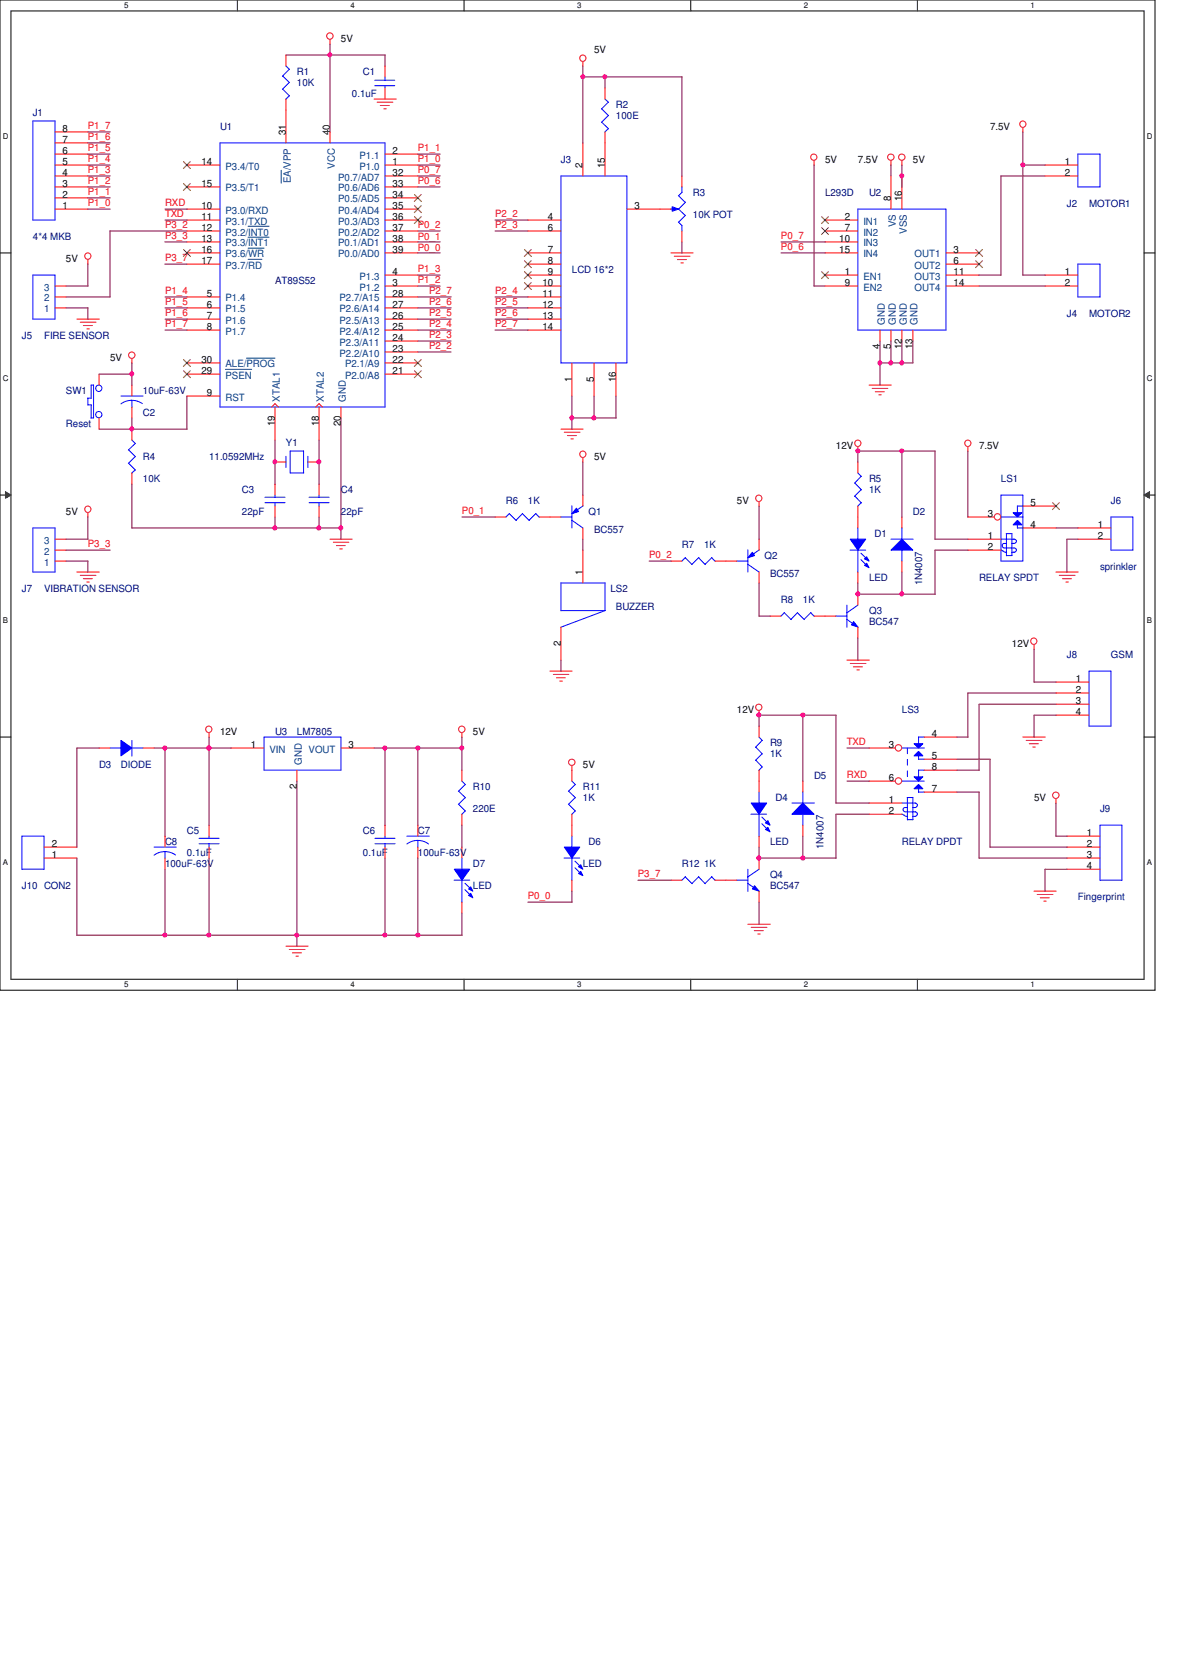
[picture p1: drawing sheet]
<svg xmlns="http://www.w3.org/2000/svg" width="210mm" height="297mm" viewBox="0 0 210 297" stroke-linecap="round" stroke-linejoin="round" font-family="sans-serif">
<path d="M0 0h205.4v176h-205.4zM1.9 1.9h201.5v172.2h-201.5z" fill="none" stroke="#000" stroke-width=".18"/>
<g fill="#fff">
<path d="M22.1 .2h.7v1.5h-.7z"/>
<path d="M22.1 174.3h.7v1.5h-.7z"/>
</g>
<path d="M42.2 0v1.9M42.2 174.1v1.9" fill="none" stroke="#000" stroke-width=".18"/>
<g fill="#fff">
<path d="M62.3 .2h.8v1.5h-.8z"/>
<path d="M62.3 174.3h.8v1.5h-.8z"/>
</g>
<path d="M82.5 0v1.9M82.5 174.1v1.9" fill="none" stroke="#000" stroke-width=".18"/>
<g fill="#fff">
<path d="M102.6 .2h.8v1.5h-.8z"/>
<path d="M102.6 174.3h.8v1.5h-.8z"/>
</g>
<path d="M122.8 0v1.9M122.8 174.1v1.9" fill="none" stroke="#000" stroke-width=".18"/>
<g fill="#fff">
<path d="M142.9 .2h.8v1.5h-.8z"/>
<path d="M142.9 174.3h.8v1.5h-.8z"/>
</g>
<path d="M163.1 0v1.9M163.1 174.1v1.9" fill="none" stroke="#000" stroke-width=".18"/>
<g fill="#fff">
<path d="M183.2 .2h.8v1.5h-.8z"/>
<path d="M183.2 174.3h.8v1.5h-.8z"/>
<path d="M.5 23.5h1v1.5h-1z"/>
<path d="M203.9 23.5h1v1.5h-1z"/>
<path d="M.5 66.5h1v1.5h-1z"/>
<path d="M203.9 66.5h1v1.5h-1z"/>
</g>
<path d="M0 45h1.9M203.4 45h2" fill="none" stroke="#000" stroke-width=".18"/>
<g fill="#fff">
<path d="M.5 109.5h.9v1.5h-.9z"/>
<path d="M203.9 109.5h.9v1.5h-.9z"/>
</g>
<path d="M0 88h1.9M1 87.4l.9 .6-.9 .6zM203.4 88l1-.6v1.2zM203.4 88h2" fill="none" stroke="#000" stroke-width=".18"/>
<path d="M1 87.4l.9 .6-.9 .6zM203.4 88l1-.6v1.2z" fill="#000"/>
<g fill="#fff">
<path d="M.5 152.5h.9v1.6h-.9z"/>
<path d="M203.9 152.5h.9v1.6h-.9z"/>
</g>
<path d="M0 131h1.9M203.4 131h2" fill="none" stroke="#000" stroke-width=".18"/>
<g fill="none" stroke="#f00" stroke-width=".18">
<path d="M58.7 7v.9M66.5 17.6h3.9M67.1 18.2h2.7M67.6 18.8h1.6M68.2 19.3h.5M103.6 11v.8M144.7 28.5v.9M158.4 28.5v.9M160.4 28.5v.9M181.9 22.7v.8M13.7 56.7h4M14.3 57.3h2.8"/>
<path d="M14.8 57.9h1.6M15.5 58.5h.4M15.6 46.1v.9M119.3 45h3.9M119.9 45.6h2.8M120.4 46.1h1.6M121.1 46.7h.4M185.8 48.9h5.8M185.8 50.8h5.8M23.5 63.8v.8M99.7 76.3h4M100.3 76.8h2.8"/>
<path d="M100.9 77.4h1.6M101.5 78h.4M152.5 79.4v.8M154.5 68.5h4M155.1 69h2.8M155.6 69.6h1.6M156.3 70.2h.4M172.1 79.4v.8M15.6 91.1v.8M58.7 95.8h3.9M59.3 96.4h2.7M59.8 97h1.6"/>
<path d="M60.4 97.6h.5M103.6 81.4v.8M135 89.2v.8M13.7 101.7h4M14.3 102.3h2.8M14.8 102.9h1.6M15.5 103.5h.4M97.8 119.3h3.9M98.4 119.9h2.7M150.6 117.3h4M151.2 117.9h2.8M151.7 118.5h1.6"/>
<path d="M152.4 119.1h.4M183.9 114.6v.8M187.7 101.7h4M188.3 102.3h2.8M188.9 102.9h1.6M189.5 103.5h.4M37.2 130.3v.8M82.1 130.3v.8M98.9 120.5h1.6M99.5 121.1h.5M101.7 136.1v.8M135 126.3v.9"/>
<path d="M181.9 131h3.9M182.5 131.6h2.8M183 132.2h1.6M183.6 132.8h.5M183.9 158.4h3.9M184.4 159h2.8M185 159.6h1.6M187.7 142v.8M50.8 168.2h4M51.4 168.8h2.8M52 169.4h1.6M52.6 170h.4"/>
<path d="M133 164.3h3.9M133.6 164.8h2.8M134.1 165.4h1.6M134.7 166h.5M185.6 160.2h.4"/>
<circle cx="58.7" cy="6.4" r=".57"/>
<circle cx="103.6" cy="10.3" r=".56"/>
<circle cx="144.7" cy="27.9" r=".56"/>
<circle cx="158.4" cy="28" r=".56"/>
<circle cx="160.3" cy="28" r=".56"/>
<circle cx="181.9" cy="22.1" r=".56"/>
<circle cx="15.6" cy="45.5" r=".56"/>
<circle cx="23.4" cy="63.1" r=".57"/>
<circle cx="152.5" cy="78.8" r=".56"/>
<circle cx="172.1" cy="78.8" r=".56"/>
<circle cx="15.6" cy="90.5" r=".56"/>
<circle cx="103.6" cy="80.7" r=".56"/>
<circle cx="134.9" cy="88.6" r=".56"/>
<circle cx="183.8" cy="114" r=".56"/>
<circle cx="37.1" cy="129.6" r=".56"/>
<circle cx="82.1" cy="129.6" r=".57"/>
<circle cx="101.7" cy="135.5" r=".56"/>
<circle cx="134.9" cy="125.7" r=".56"/>
<circle cx="187.7" cy="141.4" r=".57"/>
</g>
<path d="M191.6 46.9h4v5.9h-4zM19.6 133h1.9M23.5 131.6v2.8M23.5 133h1.9" fill="none" stroke="#00f" stroke-width=".18"/>
<path d="M21.5 131.6l2 1.4-2 1.4z" fill-rule="evenodd" fill="#00f"/>
<path d="M131 99.7h2M133 97.7v4M135 97.7l-2 1.4M132.9 100.3l2.1 1.4M21.5 131.6l2 1.4-2 1.4z" fill="none" stroke="#00f" stroke-width=".18"/>
<path d="M17.6 133h2M25.4 133h2" fill="none" stroke="#f00" stroke-width=".18"/>
<path d="M133.8 98.2l.4 .6-1.2 .3z" fill="#00f"/>
<path d="M133.8 98.2l.4 .6-1.2 .3zM133.5 144.7h2.8M135 140.8v2M135 144.7v4" fill="none" stroke="#00f" stroke-width=".18"/>
<path d="M129.1 99.7h1.9M135 95.8v2M135 101.7v1.9" fill="none" stroke="#f00" stroke-width=".18"/>
<path d="M133.6 142.7h2.7l-1.3 2z" fill-rule="evenodd" fill="#00f"/>
<path d="M133.6 142.7h2.7l-1.3 2z" fill="none" stroke="#00f" stroke-width=".18"/>
<path d="M136.1 147.4l.4-.3 .4 .8z" fill-rule="evenodd" fill="#00f"/>
<path d="M136.1 147.4l.4-.3 .4 .8z" fill="none" stroke="#00f" stroke-width=".18"/>
<path d="M136.5 145.9l.4 .8-.8-.4z" fill-rule="evenodd" fill="#00f"/>
<g fill="none" stroke="#00f" stroke-width=".18">
<path d="M15.6 70.8h.6M15.6 70.8v1.2M15.6 72h.7M16.2 68.5h.4M16.2 68.5v2.3M16.2 72v2.3M16.6 68.4v5.9h-.4M50.8 81.1v2M51.6 80.2h2.4M51.6 80.2v3.9M51.6 84.1h2.4M54 80.1v4"/>
<path d="M54.7 81.1v2M80.7 156.5h2.8M82.1 152.5v2.1M82.1 156.5v3.9M135.5 145.2l1.2 1.3M135.5 146.4l1.2 1.3M136.5 145.9l.4 .8-.8-.4z"/>
<circle cx="17.6" cy="69" r=".56"/>
<circle cx="17.6" cy="73.7" r=".56"/>
</g>
<path d="M17.6 66.5v2M17.6 74.3v2M48.9 82.1h1.9M54.7 82.1h2M135 138.9v1.9M135 148.6v2" fill="none" stroke="#f00" stroke-width=".18"/>
<path d="M80.8 154.5h2.7l-1.4 2z" fill-rule="evenodd" fill="#00f"/>
<path d="M80.8 154.5h2.7l-1.4 2z" fill="none" stroke="#00f" stroke-width=".18"/>
<path d="M83.3 159.2l.4-.4 .4 .8z" fill-rule="evenodd" fill="#00f"/>
<path d="M83.3 159.2l.4-.4 .4 .8z" fill="none" stroke="#00f" stroke-width=".18"/>
<path d="M83.7 157.6l.4 .8-.8-.4z" fill-rule="evenodd" fill="#00f"/>
<path d="M99.7 91.9h2M101.6 92.5l2 1.4M101.7 89.9v4M103.7 89.9l-2 1.4M197.5 91.9h3.9v5.9h-3.9zM82.7 157l1.2 1.2M82.7 158.2l1.2 1.2M83.7 157.6l.4 .8-.8-.4z" fill="none" stroke="#00f" stroke-width=".18"/>
<path d="M191.6 93.9h5.9M191.6 95.8h5.9M82.1 150.6v1.9M82.1 160.4v1.9" fill="none" stroke="#f00" stroke-width=".18"/>
<path d="M102.5 90.3l.4 .6-1.2 .4z" fill="#00f"/>
<path d="M102.5 90.3l.4 .6-1.2 .4zM151.1 97.8h2.8M152.5 93.9v2M152.5 97.8v3.9" fill="none" stroke="#00f" stroke-width=".18"/>
<path d="M97.8 91.9h1.9M103.6 88v2M103.6 93.9v1.9" fill="none" stroke="#f00" stroke-width=".18"/>
<path d="M151.2 95.8h2.7l-1.4 2z" fill-rule="evenodd" fill="#00f"/>
<path d="M151.2 95.8h2.7l-1.4 2z" fill="none" stroke="#00f" stroke-width=".18"/>
<path d="M154.1 100.1l.4 .8-.8-.4z" fill-rule="evenodd" fill="#00f"/>
<path d="M154.1 100.1l.4 .8-.8-.4z" fill="none" stroke="#00f" stroke-width=".18"/>
<path d="M154.1 99l.4 .7-.8-.3z" fill-rule="evenodd" fill="#00f"/>
<path d="M50.2 13.5l1.3 1.2M50.2 15.8l1.3 1.3M50.8 11.7l.7 .7M51.4 12.3l-1.2 1.2M51.4 14.6l-1.2 1.3M51.4 17l-.6 .7M153.1 98.3l1.2 1.2M153.1 99.5l1.2 1.2M154.1 99l.4 .7-.8-.3z" fill="none" stroke="#00f" stroke-width=".18"/>
<path d="M50.8 9.8v1.9M50.8 17.6v2M152.5 91.9v2M152.5 101.7v1.9" fill="none" stroke="#f00" stroke-width=".18"/>
<path d="M142.7 142.7l2 2h-3.9z" fill="#00f"/>
<g fill="none" stroke="#00f" stroke-width=".18">
<path d="M152 85.9l1.2 1.2M152 88.2l1.2 1.2M152.5 84.1l.7 .6M153.1 84.7l-1.2 1.2M153.1 87l-1.2 1.2M153.1 89.4l-.6 .6M193.6 119.3h3.9v9.8h-3.9zM101.7 138.9l.6 .6M102.3 139.4l-1.3 1.3M35.4 150h3.5M35.4 149h3.5M37.2 148.6v.5"/>
<path d="M37.2 149.9v.7M101.1 140.6l1.2 1.2M101.1 143l1.2 1.2M102.3 141.8l-1.3 1.2M102.3 144.1l-.7 .7M140.8 142.7h4M142.7 142.7l2 2h-3.9zM142.7 140.8v1.9M142.7 144.7v2"/>
</g>
<path d="M152.5 82.1v2M152.5 90v1.9M101.7 136.9v2M142.7 138.9v1.9M187.7 121.2h5.9M187.7 123.2h5.9M187.7 125.2h5.9M187.7 127.1h5.9M37.2 146.7v1.9M37.2 150.6v1.9M101.7 144.7v2M142.7 146.7v1.9" fill="none" stroke="#f00" stroke-width=".18"/>
<path d="M180.9 92.5l.8 .8h-1.6z" fill="#00f"/>
<path d="M180.9 92.5l.8 .8h-1.6z" fill="none" stroke="#00f" stroke-width=".18"/>
<path d="M180.1 91.1h1.6l-.8 .8z" fill="#00f"/>
<g fill="none" stroke="#00f" stroke-width=".18">
<path d="M66.6 14.3h3.6M66.6 15.2h3.6M68.5 13.7v.6M68.5 15.2v.4M5.8 21.5h4v17.6h-4zM39.1 25.4h29.4v46.9h-29.4zM5.8 48.9h4v7.8h-4zM22.9 80l1.2 1.2M23.5 78.2l.6 .7M24 78.8l-1.2 1.2M22.9 82.3l1.2 1.3M24 81.2l-1.2 1.2"/>
<path d="M24 83.5l-.6 .6M54.9 89.4h3.6M54.9 88.4h3.6M56.7 88v.4M56.7 89.3v.7M177.9 97.8l.4 .2M178 91.9h3.9M178 95.8h2.3M178 88h3.9v11.7h-3.9zM178.4 97.9l.3 .2M178.6 97.4h1.7M178.7 98.2h.3"/>
<path d="M178.9 94.9h1M178.9 96.6h-.4l-.3 .2v.4l.3 .2M178.9 94.9v3.9M178.9 98.8h1.1M179.9 96.6h.4M179.9 98.2h.4M179.9 94.8v4M180.1 91.1h1.6l-.8 .8zM180.3 95.8a.37 .37 0 0 1 .4 .4 .37 .37 0 0 1-.4 .4M180.3 97.4a.37 .37 0 0 1 .4 .4 .37 .37 0 0 1-.4 .3M180.9 89.9v1.2M180.9 93.3v.6"/>
<path d="M180.9 90h1M180.9 93.9h1M82.1 138.9l.7 .6M82.7 139.4l-1.2 1.3M81.5 140.6l1.3 1.2M81.5 143l1.3 1.2M82.7 141.8l-1.2 1.2M82.7 144.1l-.6 .7"/>
</g>
<g fill="none" stroke="#f00" stroke-width=".18">
<path d="M50.8 19.6v5.8M68.5 11.7v2M68.5 15.6v2M9.8 37.2h5.8M9.8 35.2h5.8M9.8 33.2h5.8M9.8 31.3h5.8M9.8 29.3h5.8M9.8 27.4h5.8M9.8 25.4h5.8M9.8 23.5h5.8M33.2 37.2h5.9"/>
<path d="M33.2 33.2h5.9M33.2 29.3h5.9M33.2 39.1h5.9M58.7 23.5v1.9M68.5 37.2h5.8M68.5 35.2h5.8M68.5 33.2h5.8M68.5 31.3h5.8M68.5 29.3h5.8M68.5 27.4h5.8M68.5 39.1h5.8M9.8 50.8h1.9"/>
<path d="M9.8 52.8h1.9M9.8 54.7h1.9M33.2 52.8h5.9M33.2 54.7h5.9M33.2 56.7h5.9M33.2 58.7h5.9M33.2 41.1h5.9M33.2 43h5.9M33.2 45h5.9M33.2 46.9h5.9M68.5 50.8h5.8M68.5 48.9h5.8"/>
<path d="M68.5 52.8h5.8M68.5 54.7h5.8M68.5 56.7h5.8M68.5 58.7h5.8M68.5 41.1h5.8M68.5 43h5.8M68.5 45h5.8M23.5 76.3v1.9M33.2 70.4h5.9M33.2 66.5h5.9M33.2 64.5h5.9M48.3 72.3l.6-.5 .6 .5"/>
<path d="M48.9 72.3v5.9M56.1 72.3l.6-.5 .6 .5M56.7 72.3v5.9M60.6 72.3v2M68.5 66.5h5.8M68.5 64.5h5.8M68.5 62.6h5.8M68.5 60.6h5.8M23.5 84.1v2M56.7 86.1v1.9M56.7 90v1.9M172.1 91.9h4.7"/>
<path d="M172.1 95.8h5.9M172.1 97.8h5.9M181.9 90h5.8M181.9 93.9h5.8M82.1 136.9v2M82.1 144.7v2"/>
<circle cx="177.4" cy="91.9" r=".57"/>
</g>
<g fill="none" stroke="#804000" stroke-width=".18">
<path d="M32.6 28.7l1.3 1.3M32.6 32.6l1.3 1.3M33.8 28.7l-1.2 1.3M33.8 32.6l-1.2 1.3M73.7 38.5l1.2 1.3M73.7 36.6l1.2 1.2M73.7 34.6l1.2 1.2M74.9 38.5l-1.2 1.3M74.9 36.6l-1.2 1.2M74.9 34.6l-1.2 1.2M32.6 44.4l1.3 1.2M33.8 44.4l-1.2 1.2"/>
<path d="M32.6 65.9l1.3 1.2M32.6 63.9l1.3 1.3M33.8 65.9l-1.2 1.2M33.8 63.9l-1.2 1.3M73.7 65.9l1.2 1.2M73.7 63.9l1.2 1.3M74.9 65.9l-1.2 1.2M74.9 63.9l-1.2 1.3M187.2 89.4l1.2 1.2M188.3 89.4l-1.2 1.2"/>
</g>
<path d="M50 30.3v2.3M44.1 40.2h3.7M44.1 42.2h3.7M44.1 44.1h2.8M44.1 46.1h2.5M40.1 65.7h4.6M43.8 63.7h5.1" fill="none" stroke="#004080" stroke-width=".18"/>
<path d="M162.5 134.4l.8-.8 .8 .8z" fill="#00f"/>
<path d="M162.5 134.4l.8-.8 .8 .8z" fill="none" stroke="#00f" stroke-width=".18"/>
<path d="M162.5 132.2h1.6l-.8 .8z" fill="#00f"/>
<g fill="none" stroke="#00f" stroke-width=".18">
<path d="M160.4 133h3.9M162.5 132.2h1.6l-.8 .8zM163.3 131v1.2M163.3 134.4v.6M163.3 131h1M163.3 135h1M160.3 144.7l.4 .2M160.4 142.7h2.4M160.7 144.9l.4 .2M161 144.3h1.8M161.2 145.1h.2M161.3 141.8h1"/>
<path d="M161.3 143.6h-.4a.38 .38 0 0 0-.3 .3 .38 .38 0 0 0 .3 .4M161.3 141.8v4M161.3 145.7h1M162.3 143.6h.4M162.3 145.1h.4M162.3 141.7v4M162.7 142.7a.4 .4 0 0 1 .4 .5 .4 .4 0 0 1-.4 .4M162.7 144.3a.4 .4 0 0 1 .4 .4 .4 .4 0 0 1-.4 .4"/>
</g>
<path d="M162.5 138.1h1.6l-.8 .8z" fill="#00f"/>
<path d="M162.5 138.1h1.6l-.8 .8z" fill="none" stroke="#00f" stroke-width=".18"/>
<path d="M162.5 140.2l.8-.8 .8 .8z" fill="#00f"/>
<g fill="none" stroke="#00f" stroke-width=".18">
<path d="M90.6 91.3l1.2 1.2M90.6 91.3l-.6 .6M92.9 91.3l1.2 1.2M92.9 91.3l-1.2 1.2M95.2 91.3l.7 .6M95.3 91.3l-1.2 1.2M99.7 103.6h7.9M99.7 103.6v5M99.7 108.5h7.9M107.6 103.6v4.9l-7.9 3M160.4 138.9h3.9M163.3 136.9v1.2"/>
<path d="M163.3 136.9h1M162.5 140.2l.8-.8 .8 .8zM163.3 140.8h1M163.3 140.2v.6"/>
</g>
<path d="M161.3 133v5.9" fill="none" stroke="#00f" stroke-width=".18" stroke-dasharray="1 1 1 1 1 1 1 1"/>
<g fill="none" stroke="#f00" stroke-width=".18">
<path d="M88 91.9h2M95.8 91.9h2M103.6 97.8v5.8M99.7 111.5v5.8M154.5 133h4.7M154.5 138.9h4.7M164.3 131h5.8M164.3 135h5.8M164.3 136.9h5.8M154.5 142.7h5.9M154.5 144.7h5.9M164.3 140.8h5.8"/>
<circle cx="159.7" cy="138.8" r=".57"/>
<circle cx="159.7" cy="132.9" r=".57"/>
</g>
<path d="M119.5 36.7l1.1 .5-1.1 .3z" fill="#00f"/>
<g fill="none" stroke="#00f" stroke-width=".18">
<path d="M119.3 37.2h.4M119.5 36.7l1.1 .5-1.1 .3zM120.6 39.5l.6 .6M120.6 37.1l1.2 1.2M120.6 34.8l1.2 1.2M121.2 33.2v1M121.3 34.2l-.7 .6M121.9 38.3l-1.3 1.2M121.9 35.9l-1.3 1.3M121.2 40v1.1M21.5 70.4h3.9M23.5 71.2v1.2"/>
<path d="M25.3 71.8l-1.1-.5-.8-.1-1.2 .2-.7 .4M5.8 93.9h4v7.8h-4zM3.9 148.6h3.9v5.9h-3.9zM121.8 155.9l1.3 1.2M121.9 155.8l-.7 .7M124.2 155.9l1.2 1.2M124.2 155.8l-1.2 1.3M126.5 155.9l.7 .6M126.6 155.8l-1.3 1.3"/>
</g>
<path d="M117.3 37.2h2M121.2 31.3v1.9M121.2 41.1v1.9M23.5 68.5v1.9M23.5 72.3v2M9.8 99.7h1.9M9.8 97.8h1.9M9.8 95.8h1.9M7.8 152.5h5.9M7.8 150.6h5.9M119.3 156.5h1.9M127.1 156.5h2" fill="none" stroke="#f00" stroke-width=".18"/>
<path d="M160.4 95.8l1.9 2h-3.9z" fill="#00f"/>
<path d="M158.4 95.8h3.9M160.4 95.8l1.9 2h-3.9zM160.4 93.8v2M160.4 97.7v2M100.3 152.5h2.8M101.7 148.6v2M101.7 152.5v4" fill="none" stroke="#00f" stroke-width=".18"/>
<path d="M160.4 91.9v2M160.4 99.7v2" fill="none" stroke="#f00" stroke-width=".18"/>
<path d="M100.3 150.6h2.8l-1.4 1.9z" fill-rule="evenodd" fill="#00f"/>
<path d="M100.3 150.6h2.8l-1.4 1.9z" fill="none" stroke="#00f" stroke-width=".18"/>
<path d="M103.3 154.9l.3 .8-.7-.4z" fill-rule="evenodd" fill="#00f"/>
<path d="M103.3 154.9l.3 .8-.7-.4z" fill="none" stroke="#00f" stroke-width=".18"/>
<path d="M103.3 153.7l.3 .8-.7-.4z" fill-rule="evenodd" fill="#00f"/>
<g fill="none" stroke="#00f" stroke-width=".18">
<path d="M99.7 31.3h11.8v33.2h-11.8zM152.5 37.2h15.7v21.5h-15.7zM47.1 89.4h3.6M47.1 88.4h3.6M48.9 88v.4M48.9 89.3v.7M139.4 108.9l1.3 1.3M139.5 108.9l-.6 .6M140.6 110.1l1.2-1.2 1.2 1.3M144.1 108.9l.7 .7M144.2 108.9l-1.2 1.2M46.9 131h13.7v5.9h-13.7z"/>
<path d="M134.4 132.8l1.2 1.2M134.4 135.1l1.2 1.3M135 131l.6 .7M135.5 131.6l-1.2 1.2M135.5 134l-1.2 1.2M135.5 136.3l-.6 .6M102.2 153.1l1.3 1.2M102.2 154.3l1.3 1.2M103.3 153.7l.3 .8-.7-.4zM131 156.5h2M133 157.1l2 1.4M133 154.5v4"/>
<path d="M135 154.5l-2.1 1.4"/>
</g>
<g fill="none" stroke="#f00" stroke-width=".18">
<path d="M93.9 39.1h5.8M103.6 25.4v5.9M107.6 25.4v5.9M111.5 37.2h5.8M146.7 39.1h5.8M158.4 31.3v5.9M160.4 31.3v5.9M93.9 41.1h5.8M93.9 45h5.8M93.9 48.9h5.8M93.9 50.8h5.8M93.9 46.9h5.8"/>
<path d="M93.9 52.8h5.8M93.9 54.7h5.8M93.9 56.7h5.8M93.9 58.7h5.8M146.7 41.1h5.8M146.7 43h5.8M146.7 45h5.8M146.7 48.9h5.8M146.7 50.8h5.8M156.5 58.7v1.9M158.4 58.7v1.9M160.4 58.7v1.9"/>
<path d="M162.3 58.7v1.9M168.2 45h5.9M168.2 48.9h5.9M168.2 50.8h5.9M168.2 46.9h5.9M101.7 64.5v5.9M105.6 64.5v5.9M109.5 64.5v5.9M48.9 86.1v1.9M48.9 90v1.9M136.9 109.5h2M144.7 109.5h2"/>
<path d="M41.1 133h5.8M52.8 136.9v2M60.6 133h5.9M135 129.1v1.9M135 136.9v2M101.7 146.7v1.9M101.7 156.5v1.9"/>
</g>
<g fill="none" stroke="#804000" stroke-width=".18">
<path d="M146.1 38.5l1.2 1.3M147.3 38.5l-1.3 1.3M93.3 44.4l1.2 1.2M93.3 46.4l1.2 1.2M93.3 48.3l1.2 1.2M93.3 50.2l1.2 1.3M94.4 44.4l-1.2 1.2M94.4 46.4l-1.2 1.2M94.4 48.3l-1.2 1.2M94.4 50.2l-1.2 1.3M146.1 40.5l1.2 1.2M146.1 48.3l1.2 1.2"/>
<path d="M147.3 40.5l-1.3 1.2M147.3 48.3l-1.3 1.2M173.5 44.4l1.2 1.2M173.5 46.4l1.2 1.2M174.7 44.4l-1.3 1.2M174.7 46.4l-1.3 1.2"/>
</g>
<path d="M134.2 157.4l.8 1-1.2-.4z" fill="#00f"/>
<g fill="none" stroke="#00f" stroke-width=".18">
<path d="M107 19.3l1.2 1.3M107.6 17.6l.6 .6M108.2 18.2l-1.3 1.2M107 21.7l1.2 1.2M108.2 20.5l-1.3 1.3M108.2 22.9l-.7 .6M191.6 27.4h4v5.8h-4zM121.8 99.1l1.3 1.3M121.9 99.1l-.7 .6M124.2 99.1l1.2 1.3M124.2 99.1l-1.2 1.2M126.5 99.1l.7 .7"/>
<path d="M126.6 99.1l-1.3 1.2M148.6 109.5h2M150.6 110.1l2 1.4M150.6 107.6v3.9M152.5 107.6l-2 1.4M66.7 150h3.5M66.7 149h3.5M68.5 148.6v.5M68.5 149.9v.7M72.3 150l.8-.4 1.2-.2 .8 .1 1.1 .5M72.3 148.6h4M74.3 149.4v1.2"/>
<path d="M134.2 157.4l.8 1-1.2-.4zM195.6 146.7h3.9v9.8h-3.9z"/>
</g>
<g fill="none" stroke="#f00" stroke-width=".18">
<path d="M107.6 15.6v2M107.6 23.5v1.9M185.8 29.3h5.8M185.8 31.3h5.8M119.3 99.7h1.9M127.1 99.7h2M68.5 146.7v1.9M68.5 150.6v1.9M74.3 146.7v1.9M74.3 150.6v1.9M129.1 156.5h1.9M135 152.5v2"/>
<path d="M135 158.4v2M189.7 148.6h5.9M189.7 150.6h5.9M189.7 152.5h5.9M189.7 154.5h5.9"/>
</g>
<path d="M151.8 110.5l.7 1-1.1-.4z" fill="#00f"/>
<path d="M151.8 110.5l.7 1-1.1-.4zM27.4 150.6h3.9M29.3 151.4v1.2M31.2 152l-1.1-.5-.8-.1-1.2 .2-.7 .4" fill="none" stroke="#00f" stroke-width=".18"/>
<path d="M146.7 109.5h1.9M152.5 105.6v2M152.5 111.5v1.9M29.3 148.6v2M29.3 152.5v2" fill="none" stroke="#f00" stroke-width=".18"/>
<g fill="none" stroke="#800040" stroke-width=".18">
<path d="M50.8 9.8h17.7M58.7 7.8v15.7M68.5 9.8v2M103.6 13.7h17.7M103.6 11.7v13.7M107.6 13.7v2M121.2 13.7v17.6M15.6 37.2h4M15.6 27.4h4M15.6 29.3h4M15.6 31.3h4M15.6 23.5h4"/>
<path d="M15.6 25.4h4M15.6 33.2h4M15.6 35.2h4M29.3 39.1h4M29.3 37.2h4M74.3 27.4h4M74.3 29.3h4M74.3 31.3h4M74.3 33.2h4M88 39.1h5.9M144.7 29.3v21.5M158.4 29.3v2"/>
<path d="M160.4 29.3v4M177.9 31.3h7.9M178 31.3v17.6M181.9 29.3h3.9M181.9 23.5v25.4M11.7 54.7h4M11.7 52.8h7.9M11.7 50.8h4M15.6 46.9v3.9M15.6 54.7v2.1M19.6 41.1h13.7M19.6 41v11.8"/>
<path d="M29.3 43h3.9M29.3 46.9h3.9M29.3 54.7h4M29.3 56.7h4M29.3 58.7h4M29.3 52.8h4M74.3 41.1h4M74.3 54.7h5.9M74.3 56.7h5.9M74.3 58.7h5.9M74.3 52.8h5.9M74.3 45h4"/>
<path d="M74.3 43h4M74.3 50.8h4M74.3 48.9h4M88 41.1h5.9M88 54.7h5.9M88 56.7h5.9M88 58.7h5.9M88 52.8h5.9M121.2 43v2M138.9 45h7.8M138.9 43h7.8M144.7 50.8h2"/>
<path d="M174 48.9h4M174.1 50.8h11.7M181.9 48.9h3.9M17.6 76.3h15.7M17.6 66.5h5.9M23.5 64.5v4M23.5 74.3v2M33.2 70.4v5.9M48.9 78.2v7.9M56.7 78.2v7.9M60.6 74.3v21.6M74.3 62.6h5.9"/>
<path d="M74.3 60.6h5.9M101.7 74.3h7.9M101.7 70.4v5.9M105.6 70.4v3.9M109.5 70.4v3.9M156.5 60.6v7.9M156.5 64.5h5.8M158.4 60.6v3.9M160.4 60.6v3.9M162.3 60.6v3.9M11.7 97.8h7.9M11.7 95.8h4"/>
<path d="M11.7 99.7h4M15.6 91.9v3.9M15.6 99.7v2M23.5 86.1v7.8M23.5 93.9h37.2M48.9 91.9v2M56.7 91.9v2M82.1 91.9h6M103.6 82.1v6M103.6 95.8v2M115.4 99.7h3.9M135 90v5.9"/>
<path d="M160.4 80.2v11.7M166.2 80.2v15.7M166.2 95.8h5.9M166.3 80.2h-13.8v2M172.1 80.2v11.7M172.1 97.8h-5.9v7.9M187.7 93.9h4M191.7 95.8h-2v5.9M99.7 117.3v2M135 103.6v6M135 109.5h1.9M152.5 103.6v2.1"/>
<path d="M152.5 113.4v4M152.5 105.6h13.8M160.4 101.7v4M183.9 115.4v5.9M17.7 133h-4v17.6M27.4 133h13.7M29.3 133v15.7M37.2 131v15.7M52.8 138.9v29.3M66.5 133h15.7M68.5 133v13.7M74.3 133v13.7"/>
<path d="M82.1 131v5.9M142.7 127.1v11.8M148.6 127.1v15.7M148.7 127.1h-13.7v2M150.6 133h4M150.6 138.9h4M170.1 131h2M170.1 136.9h4M170.1 135h6M176 135v15.6M183.9 121.2h3.9M187.8 127.1h-3.9v4"/>
<path d="M187.8 123.2h-15.7v7.9M187.8 125.2h-13.7v11.7M13.7 152.5v13.8M29.3 154.5v11.8M37.2 152.5v13.8M68.5 152.5v13.8M74.3 152.5v13.8M82.1 146.7v3.9M101.7 158.4v2M113.4 156.5h5.9M135 152.5h13.7M135 150.6v2"/>
<path d="M142.7 148.6v4M148.6 142.7h6M154.6 144.7h-6v7.9M170.1 140.8h4M174.1 152.5h15.6M174.1 140.8v11.8M176 150.6h13.7M187.7 142.7v6M187.7 148.6h2M189.7 154.5h-3.9v4M13.7 166.2h68.5M82.1 162.3v4"/>
<path d="M93.9 160.4h7.8M135 160.4v3.9"/>
</g>
<circle cx="58.6" cy="9.8" r=".37" fill="#f0f"/>
<circle cx="58.6" cy="9.8" r=".37" fill="none" stroke="#f0f" stroke-width=".18"/>
<circle cx="23.4" cy="76.2" r=".38" fill="#f0f"/>
<circle cx="23.4" cy="76.2" r=".38" fill="none" stroke="#f0f" stroke-width=".18"/>
<circle cx="101.6" cy="74.3" r=".38" fill="#f0f"/>
<circle cx="101.6" cy="74.3" r=".38" fill="none" stroke="#f0f" stroke-width=".18"/>
<circle cx="105.6" cy="74.3" r=".38" fill="#f0f"/>
<circle cx="105.6" cy="74.3" r=".38" fill="none" stroke="#f0f" stroke-width=".18"/>
<circle cx="37.1" cy="133" r=".38" fill="#f0f"/>
<circle cx="37.1" cy="133" r=".38" fill="none" stroke="#f0f" stroke-width=".18"/>
<circle cx="37.1" cy="166.2" r=".37" fill="#f0f"/>
<circle cx="37.1" cy="166.2" r=".37" fill="none" stroke="#f0f" stroke-width=".18"/>
<circle cx="134.9" cy="127.1" r=".37" fill="#f0f"/>
<circle cx="134.9" cy="127.1" r=".37" fill="none" stroke="#f0f" stroke-width=".18"/>
<circle cx="142.8" cy="127.1" r=".37" fill="#f0f"/>
<circle cx="142.8" cy="127.1" r=".37" fill="none" stroke="#f0f" stroke-width=".18"/>
<circle cx="142.8" cy="152.5" r=".38" fill="#f0f"/>
<circle cx="142.8" cy="152.5" r=".38" fill="none" stroke="#f0f" stroke-width=".18"/>
<circle cx="134.9" cy="152.5" r=".38" fill="#f0f"/>
<circle cx="134.9" cy="152.5" r=".38" fill="none" stroke="#f0f" stroke-width=".18"/>
<circle cx="56.7" cy="82.1" r=".37" fill="#f0f"/>
<circle cx="56.7" cy="82.1" r=".37" fill="none" stroke="#f0f" stroke-width=".18"/>
<circle cx="56.7" cy="93.8" r=".38" fill="#f0f"/>
<circle cx="56.7" cy="93.8" r=".38" fill="none" stroke="#f0f" stroke-width=".18"/>
<circle cx="60.6" cy="93.8" r=".38" fill="#f0f"/>
<circle cx="60.6" cy="93.8" r=".38" fill="none" stroke="#f0f" stroke-width=".18"/>
<circle cx="52.8" cy="166.2" r=".37" fill="#f0f"/>
<circle cx="52.8" cy="166.2" r=".37" fill="none" stroke="#f0f" stroke-width=".18"/>
<circle cx="29.3" cy="166.2" r=".37" fill="#f0f"/>
<circle cx="29.3" cy="166.2" r=".37" fill="none" stroke="#f0f" stroke-width=".18"/>
<circle cx="74.3" cy="166.2" r=".37" fill="#f0f"/>
<circle cx="74.3" cy="166.2" r=".37" fill="none" stroke="#f0f" stroke-width=".18"/>
<circle cx="48.9" cy="82.1" r=".37" fill="#f0f"/>
<circle cx="48.9" cy="82.1" r=".37" fill="none" stroke="#f0f" stroke-width=".18"/>
<circle cx="107.5" cy="13.6" r=".37" fill="#f0f"/>
<circle cx="107.5" cy="13.6" r=".37" fill="none" stroke="#f0f" stroke-width=".18"/>
<circle cx="103.6" cy="13.6" r=".37" fill="#f0f"/>
<circle cx="103.6" cy="13.6" r=".37" fill="none" stroke="#f0f" stroke-width=".18"/>
<circle cx="48.9" cy="93.8" r=".38" fill="#f0f"/>
<circle cx="48.9" cy="93.8" r=".38" fill="none" stroke="#f0f" stroke-width=".18"/>
<circle cx="68.4" cy="166.2" r=".37" fill="#f0f"/>
<circle cx="68.4" cy="166.2" r=".37" fill="none" stroke="#f0f" stroke-width=".18"/>
<circle cx="74.3" cy="133" r=".38" fill="#f0f"/>
<circle cx="74.3" cy="133" r=".38" fill="none" stroke="#f0f" stroke-width=".18"/>
<circle cx="68.4" cy="133" r=".38" fill="#f0f"/>
<circle cx="68.4" cy="133" r=".38" fill="none" stroke="#f0f" stroke-width=".18"/>
<circle cx="82.1" cy="133" r=".38" fill="#f0f"/>
<circle cx="82.1" cy="133" r=".38" fill="none" stroke="#f0f" stroke-width=".18"/>
<circle cx="23.4" cy="66.5" r=".38" fill="#f0f"/>
<circle cx="23.4" cy="66.5" r=".38" fill="none" stroke="#f0f" stroke-width=".18"/>
<circle cx="152.5" cy="80.2" r=".37" fill="#f0f"/>
<circle cx="152.5" cy="80.2" r=".37" fill="none" stroke="#f0f" stroke-width=".18"/>
<circle cx="160.3" cy="80.2" r=".37" fill="#f0f"/>
<circle cx="160.3" cy="80.2" r=".37" fill="none" stroke="#f0f" stroke-width=".18"/>
<circle cx="37.1" cy="133" r=".38" fill="#f0f"/>
<circle cx="37.1" cy="133" r=".38" fill="none" stroke="#f0f" stroke-width=".18"/>
<circle cx="152.5" cy="105.6" r=".38" fill="#f0f"/>
<circle cx="152.5" cy="105.6" r=".38" fill="none" stroke="#f0f" stroke-width=".18"/>
<circle cx="160.3" cy="105.6" r=".38" fill="#f0f"/>
<circle cx="160.3" cy="105.6" r=".38" fill="none" stroke="#f0f" stroke-width=".18"/>
<circle cx="29.3" cy="133" r=".38" fill="#f0f"/>
<circle cx="29.3" cy="133" r=".38" fill="none" stroke="#f0f" stroke-width=".18"/>
<circle cx="181.9" cy="29.3" r=".37" fill="#f0f"/>
<circle cx="181.9" cy="29.3" r=".37" fill="none" stroke="#f0f" stroke-width=".18"/>
<circle cx="160.3" cy="31.3" r=".37" fill="#f0f"/>
<circle cx="160.3" cy="31.3" r=".37" fill="none" stroke="#f0f" stroke-width=".18"/>
<circle cx="158.4" cy="64.5" r=".38" fill="#f0f"/>
<circle cx="158.4" cy="64.5" r=".38" fill="none" stroke="#f0f" stroke-width=".18"/>
<circle cx="160.3" cy="64.5" r=".38" fill="#f0f"/>
<circle cx="160.3" cy="64.5" r=".38" fill="none" stroke="#f0f" stroke-width=".18"/>
<circle cx="156.4" cy="64.5" r=".38" fill="#f0f"/>
<circle cx="156.4" cy="64.5" r=".38" fill="none" stroke="#f0f" stroke-width=".18"/>
<g font-size="1.8">
<text x="60.6" y="7.5">5V</text>
<text x="105.6" y="9.4">5V</text>
<text x="11.1" y="23.4">8</text>
<text x="176" y="23.1">7.5V</text>
<text x="11.1" y="29.3">5</text>
<text x="11.1" y="27.3">6</text>
<text x="11.1" y="25.4">7</text>
<text x="35.8" y="29.3">14</text>
<text x="50.8" y="24" transform="rotate(-90 50.8 24)">31</text>
<text x="58.6" y="24" transform="rotate(-90 58.6 24)">40</text>
<text x="69.8" y="29.3">1</text>
<text x="69.8" y="27.3">2</text>
<text x="103.6" y="29.9" transform="rotate(-90 103.6 29.9)">2</text>
<text x="107.5" y="29.9" transform="rotate(-90 107.5 29.9)">15</text>
<text x="146.7" y="29">5V</text>
<text x="152.5" y="29">7.5V</text>
<text x="162.3" y="29">5V</text>
<text x="189.3" y="29.3">1</text>
<text x="11.1" y="35.1">2</text>
<text x="11.1" y="33.2">3</text>
<text x="11.1" y="31.2">4</text>
<text x="35.8" y="33.2">15</text>
<text x="69.8" y="35.1">34</text>
<text x="69.8" y="33.2">33</text>
<text x="69.8" y="31.2">32</text>
<text x="158.4" y="35.8" transform="rotate(-90 158.4 35.8)">8</text>
<text x="160.3" y="35.8" transform="rotate(-90 160.3 35.8)">16</text>
<text x="189.3" y="31.2">2</text>
<text x="11.1" y="37.1">1</text>
<text x="35.8" y="37.1">10</text>
<text x="35.8" y="39.1">11</text>
<text x="35.8" y="41">12</text>
<text x="69.8" y="41">37</text>
<text x="69.8" y="39.1">36</text>
<text x="69.8" y="37.1">35</text>
<text x="97.4" y="39.1">4</text>
<text x="97.4" y="41">6</text>
<text x="112.8" y="37.1">3</text>
<text x="150.2" y="39.1">2</text>
<text x="150.2" y="41">7</text>
<text x="11.7" y="46.6">5V</text>
<text x="35.8" y="43">13</text>
<text x="35.8" y="44.9">16</text>
<text x="35.8" y="46.9">17</text>
<text x="69.8" y="44.9">39</text>
<text x="69.8" y="43">38</text>
<text x="97.4" y="44.9">7</text>
<text x="97.4" y="46.9">8</text>
<text x="149.2" y="43">10</text>
<text x="149.2" y="44.9">15</text>
<text x="169.5" y="44.9">3</text>
<text x="169.5" y="46.9">6</text>
<text x="36.8" y="52.7">5</text>
<text x="69.8" y="50.8">3</text>
<text x="69.8" y="48.9">4</text>
<text x="69.8" y="52.7">28</text>
<text x="96.4" y="50.8">10</text>
<text x="96.4" y="52.7">11</text>
<text x="97.4" y="48.9">9</text>
<text x="150.2" y="48.9">1</text>
<text x="150.2" y="50.8">9</text>
<text x="169.5" y="48.9">11</text>
<text x="169.5" y="50.8">14</text>
<text x="189.3" y="48.9">1</text>
<text x="189.3" y="50.8">2</text>
<text x="36.8" y="54.7">6</text>
<text x="36.8" y="56.7">7</text>
<text x="36.8" y="58.6">8</text>
<text x="69.8" y="58.6">25</text>
<text x="69.8" y="56.7">26</text>
<text x="69.8" y="54.7">27</text>
<text x="96.4" y="54.7">12</text>
<text x="96.4" y="56.7">13</text>
<text x="96.4" y="58.6">14</text>
<text x="19.6" y="64.2">5V</text>
<text x="35.8" y="64.5">30</text>
<text x="69.8" y="64.5">22</text>
<text x="69.8" y="62.5">23</text>
<text x="69.8" y="60.6">24</text>
<text x="156.4" y="62.1" transform="rotate(-90 156.4 62.1)">4</text>
<text x="158.4" y="62.1" transform="rotate(-90 158.4 62.1)">5</text>
<text x="160.3" y="62.1" transform="rotate(-90 160.3 62.1)">12</text>
<text x="162.3" y="62.1" transform="rotate(-90 162.3 62.1)">13</text>
<text x="35.8" y="66.5">29</text>
<text x="36.8" y="70.4">9</text>
<text x="69.8" y="66.5">21</text>
<text x="101.6" y="67.9" transform="rotate(-90 101.6 67.9)">1</text>
<text x="105.6" y="67.9" transform="rotate(-90 105.6 67.9)">5</text>
<text x="109.5" y="67.9" transform="rotate(-90 109.5 67.9)">16</text>
<text x="48.9" y="75.8" transform="rotate(-90 48.9 75.8)">19</text>
<text x="56.7" y="75.8" transform="rotate(-90 56.7 75.8)">18</text>
<text x="60.6" y="75.8" transform="rotate(-90 60.6 75.8)">20</text>
<text x="105.6" y="81.8">5V</text>
<text x="148.6" y="79.8">12V</text>
<text x="174.1" y="79.8">7.5V</text>
<text x="131" y="89.6">5V</text>
<text x="183.2" y="89.9">5</text>
<text x="11.7" y="91.6">5V</text>
<text x="175.6" y="91.9">3</text>
<text x="175.6" y="95.8">1</text>
<text x="183.2" y="93.8">4</text>
<text x="195.2" y="93.8">1</text>
<text x="195.2" y="95.8">2</text>
<text x="175.6" y="97.7">2</text>
<text x="103.6" y="102.3" transform="rotate(-90 103.6 102.3)">1</text>
<text x="99.7" y="114.9" transform="rotate(-90 99.7 114.9)">2</text>
<text x="179.9" y="115">12V</text>
<text x="191.3" y="121.2">1</text>
<text x="191.3" y="123.1">2</text>
<text x="191.3" y="125.1">3</text>
<text x="39.1" y="130.7">12V</text>
<text x="84.1" y="130.7">5V</text>
<text x="131" y="126.8">12V</text>
<text x="165.7" y="131">4</text>
<text x="191.3" y="127.1">4</text>
<text x="44.6" y="132.9">1</text>
<text x="62" y="132.9">3</text>
<text x="103.6" y="136.6">5V</text>
<text x="158" y="132.9">3</text>
<text x="165.7" y="134.9">5</text>
<text x="165.7" y="136.9">8</text>
<text x="52.7" y="140.3" transform="rotate(-90 52.7 140.3)">2</text>
<text x="158" y="138.8">6</text>
<text x="158" y="142.7">1</text>
<text x="165.7" y="140.8">7</text>
<text x="183.9" y="142.4">5V</text>
<text x="158" y="144.7">2</text>
<text x="193.3" y="148.6">1</text>
<text x="9.2" y="152.5">1</text>
<text x="9.2" y="150.5">2</text>
<text x="193.3" y="150.5">2</text>
<text x="193.3" y="152.5">3</text>
<text x="193.3" y="154.5">4</text>
</g>
<g font-size="1.8" fill="#000080">
<text x="52.8" y="13.3">R1</text>
<text x="52.8" y="15.3">10K</text>
<text x="62.6" y="17.2">0.1uF</text>
<text x="64.5" y="13.3">C1</text>
<text x="5.8" y="20.6">J1</text>
<text x="39.1" y="23.1">U1</text>
<text x="109.5" y="19.2">R2</text>
<text x="109.5" y="21.2">100E</text>
<text x="99.7" y="29">J3</text>
<text x="123.2" y="34.8">R3</text>
<text x="146.7" y="34.8">L293D</text>
<text x="154.5" y="34.8">U2</text>
<text x="123.2" y="38.8">10K POT</text>
<text x="189.7" y="36.8">J2</text>
<text x="193.6" y="36.8">MOTOR1</text>
<text x="5.8" y="42.7">4*4 MKB</text>
<text x="48.9" y="50.5">AT89S52</text>
<text x="101.7" y="48.6">LCD 16*2</text>
<text x="189.7" y="56.3">J4</text>
<text x="193.6" y="56.3">MOTOR2</text>
<text x="3.9" y="60.3">J5</text>
<text x="7.8" y="60.3">FIRE SENSOR</text>
<text x="11.7" y="70.1">SW1</text>
<text x="25.4" y="70.1">10uF-63V</text>
<text x="11.7" y="75.9">Reset</text>
<text x="25.4" y="74">C2</text>
<text x="25.4" y="81.8">R4</text>
<text x="37.2" y="81.8">11.0592MHz</text>
<text x="50.8" y="79.2">Y1</text>
<text x="25.4" y="85.7">10K</text>
<text x="43" y="87.7">C3</text>
<text x="60.6" y="87.7">C4</text>
<text x="90" y="89.6">R6</text>
<text x="93.9" y="89.6">1K</text>
<text x="154.5" y="85.7">R5</text>
<text x="154.5" y="87.7">1K</text>
<text x="178" y="85.7">LS1</text>
<text x="197.5" y="89.6">J6</text>
<text x="43" y="91.6">22pF</text>
<text x="60.6" y="91.6">22pF</text>
<text x="104.6" y="91.6">Q1</text>
<text x="105.6" y="94.7">BC557</text>
<text x="155.5" y="95.5">D1</text>
<text x="162.3" y="91.6">D2</text>
<text x="121.2" y="97.5">R7</text>
<text x="125.2" y="97.5">1K</text>
<text x="135.9" y="99.4">Q2</text>
<text x="195.6" y="101.3">sprinkler</text>
<text x="3.9" y="105.2">J7</text>
<text x="7.8" y="105.2">VIBRATION SENSOR</text>
<text x="108.5" y="105.2">LS2</text>
<text x="136.9" y="102.5">BC557</text>
<text x="138.9" y="107.2">R8</text>
<text x="142.7" y="107.2">1K</text>
<text x="154.5" y="103.3">LED</text>
<text x="164" y="104.1" transform="rotate(-90 164 104.1)">1N4007</text>
<text x="174.1" y="103.3">RELAY SPDT</text>
<text x="109.5" y="108.4">BUZZER</text>
<text x="154.5" y="109.2">Q3</text>
<text x="154.5" y="111.1">BC547</text>
<text x="189.7" y="117">J8</text>
<text x="197.5" y="117">GSM</text>
<text x="48.9" y="130.7">U3</text>
<text x="52.8" y="130.7">LM7805</text>
<text x="160.4" y="126.8">LS3</text>
<text x="17.6" y="136.6">D3</text>
<text x="21.5" y="136.6">DIODE</text>
<text x="136.9" y="132.6">R9</text>
<text x="136.9" y="134.6">1K</text>
<text x="84.1" y="140.5">R10</text>
<text x="103.6" y="140.5">R11</text>
<text x="103.6" y="142.4">1K</text>
<text x="137.9" y="142.4">D4</text>
<text x="144.7" y="138.5">D5</text>
<text x="33.2" y="148.3">C5</text>
<text x="64.5" y="148.3">C6</text>
<text x="74.3" y="148.3">C7</text>
<text x="84.1" y="144.4">220E</text>
<text x="195.6" y="144.4">J9</text>
<text x="29.3" y="150.2">C8</text>
<text x="29.3" y="154.1">100uF-63V</text>
<text x="33.2" y="152.2">0.1uF</text>
<text x="64.5" y="152.2">0.1uF</text>
<text x="74.3" y="152.2">100uF-63V</text>
<text x="84.1" y="154.1">D7</text>
<text x="103.6" y="154.1">LED</text>
<text x="104.6" y="150.2">D6</text>
<text x="121.2" y="154.1">R12 1K</text>
<text x="136.9" y="150.2">LED</text>
<text x="146.4" y="151" transform="rotate(-90 146.4 151)">1N4007</text>
<text x="160.4" y="150.2">RELAY DPDT</text>
<text x="3.9" y="158.1">J10 CON2</text>
<text x="84.1" y="158.1">LED</text>
<text x="136.9" y="156.1">Q4</text>
<text x="136.9" y="158.1">BC547</text>
<text x="191.6" y="160">Fingerprint</text>
</g>
<g font-size="1.8" fill="#f00">
<text x="15.6" y="22.9">P1_7</text>
<text x="15.6" y="24.9">P1_6</text>
<text x="15.6" y="26.8">P1_5</text>
<text x="15.6" y="28.8">P1_4</text>
<text x="74.3" y="26.8">P1_1</text>
<text x="74.3" y="28.8">P1_0</text>
<text x="15.6" y="30.7">P1_3</text>
<text x="15.6" y="32.7">P1_2</text>
<text x="15.6" y="34.7">P1_1</text>
<text x="74.3" y="30.7">P0_7</text>
<text x="74.3" y="32.7">P0_6</text>
<text x="15.6" y="36.6">P1_0</text>
<text x="29.3" y="38.6">TXD</text>
<text x="29.3" y="36.6">RXD</text>
<text x="29.3" y="40.5">P3_2</text>
<text x="74.3" y="40.5">P0_2</text>
<text x="88" y="40.5">P2_3</text>
<text x="88" y="38.6">P2_2</text>
<text x="29.3" y="46.4">P3_7</text>
<text x="29.3" y="42.5">P3_3</text>
<text x="74.3" y="44.6">P0_0</text>
<text x="74.3" y="42.7">P0_1</text>
<text x="138.9" y="42.5">P0_7</text>
<text x="138.9" y="44.5">P0_6</text>
<text x="29.3" y="52.2">P1_4</text>
<text x="74.3" y="50.3">P1_2</text>
<text x="74.3" y="48.3">P1_3</text>
<text x="76.3" y="52.2">P2_7</text>
<text x="88" y="52.2">P2_4</text>
<text x="29.3" y="54.2">P1_5</text>
<text x="29.3" y="56.2">P1_6</text>
<text x="29.3" y="58.1">P1_7</text>
<text x="76.3" y="58.1">P2_4</text>
<text x="76.3" y="56.2">P2_5</text>
<text x="76.3" y="54.2">P2_6</text>
<text x="88" y="54.2">P2_5</text>
<text x="88" y="56.2">P2_6</text>
<text x="88" y="58.1">P2_7</text>
<text x="76.3" y="62">P2_2</text>
<text x="76.3" y="60.1">P2_3</text>
<text x="82.1" y="91.4">P0_1</text>
<text x="15.6" y="97.2">P3_3</text>
<text x="115.4" y="99.2">P0_2</text>
<text x="150.6" y="132.5">TXD</text>
<text x="150.6" y="138.3">RXD</text>
<text x="113.4" y="155.9">P3_7</text>
<text x="93.9" y="159.8">P0_0</text>
</g>
<g font-size="1.8" fill="#004080">
<text x="59.5" y="30" transform="rotate(-90 59.5 30)">VCC</text>
<text x="63.9" y="28.2">P1.1</text>
<text x="40.1" y="30.1">P3.4/T0</text>
<text x="40.1" y="34">P3.5/T1</text>
<text x="51.7" y="32.6" transform="rotate(-90 51.7 32.6)">EA/VPP</text>
<text x="60.1" y="36">P0.5/AD5</text>
<text x="60.1" y="34">P0.6/AD6</text>
<text x="60.1" y="32.1">P0.7/AD7</text>
<text x="63.9" y="30.1">P1.0</text>
<text x="40.1" y="38">P3.0/RXD</text>
<text x="40.1" y="39.9">P3.1/TXD</text>
<text x="40.1" y="41.9">P3.2/INT0</text>
<text x="60.1" y="41.9">P0.2/AD2</text>
<text x="60.1" y="39.9">P0.3/AD3</text>
<text x="60.1" y="38">P0.4/AD4</text>
<text x="153.5" y="39.9">IN1</text>
<text x="153.5" y="41.9">IN2</text>
<text x="159.3" y="40.4" transform="rotate(-90 159.3 40.4)">VS</text>
<text x="161.2" y="41.6" transform="rotate(-90 161.2 41.6)">VSS</text>
<text x="40.1" y="43.8">P3.3/INT1</text>
<text x="40.1" y="45.8">P3.6/WR</text>
<text x="40.1" y="47.8">P3.7/RD</text>
<text x="60.1" y="45.8">P0.0/AD0</text>
<text x="60.1" y="43.8">P0.1/AD1</text>
<text x="153.5" y="43.8">IN3</text>
<text x="153.5" y="45.8">IN4</text>
<text x="162.6" y="45.8">OUT1</text>
<text x="162.6" y="47.8">OUT2</text>
<text x="7.8" y="53.6">2</text>
<text x="7.8" y="51.6">3</text>
<text x="40.1" y="53.6">P1.4</text>
<text x="60.4" y="53.6">P2.7/A15</text>
<text x="63.9" y="51.6">P1.2</text>
<text x="63.9" y="49.7">P1.3</text>
<text x="153.5" y="49.7">EN1</text>
<text x="153.5" y="51.6">EN2</text>
<text x="162.6" y="49.7">OUT3</text>
<text x="162.6" y="51.6">OUT4</text>
<text x="7.8" y="55.5">1</text>
<text x="40.1" y="55.5">P1.5</text>
<text x="40.1" y="57.5">P1.6</text>
<text x="40.1" y="59.5">P1.7</text>
<text x="60.4" y="59.5">P2.4/A12</text>
<text x="60.4" y="57.5">P2.5/A13</text>
<text x="60.4" y="55.5">P2.6/A14</text>
<text x="157.3" y="57.7" transform="rotate(-90 157.3 57.7)">GND</text>
<text x="159.3" y="57.7" transform="rotate(-90 159.3 57.7)">GND</text>
<text x="161.2" y="57.7" transform="rotate(-90 161.2 57.7)">GND</text>
<text x="163.2" y="57.7" transform="rotate(-90 163.2 57.7)">GND</text>
<text x="40.1" y="65.3">ALE/PROG</text>
<text x="60.4" y="63.4">P2.2/A10</text>
<text x="60.4" y="61.4">P2.3/A11</text>
<text x="61.3" y="65.3">P2.1/A9</text>
<text x="40.1" y="71.2">RST</text>
<text x="40.1" y="67.3">PSEN</text>
<text x="49.7" y="71.4" transform="rotate(-90 49.7 71.4)">XTAL1</text>
<text x="57.6" y="71.4" transform="rotate(-90 57.6 71.4)">XTAL2</text>
<text x="61.3" y="67.3">P2.0/A8</text>
<text x="61.5" y="71.4" transform="rotate(-90 61.5 71.4)">GND</text>
<text x="7.8" y="100.5">1</text>
<text x="7.8" y="98.6">2</text>
<text x="7.8" y="96.6">3</text>
<text x="47.9" y="133.8">VIN</text>
<text x="53.6" y="135.9" transform="rotate(-90 53.6 135.9)">GND</text>
<text x="54.9" y="133.8">VOUT</text>
</g>
<g font-size="1.4">
<text x="22.1" y="1.4">5</text>
<text x="62.3" y="1.4">4</text>
<text x="102.6" y="1.4">3</text>
<text x="142.9" y="1.4">2</text>
<text x="183.2" y="1.4">1</text>
<text x=".5" y="24.7">D</text>
<text x="203.9" y="24.7">D</text>
<text x=".5" y="67.7">C</text>
<text x="203.9" y="67.7">C</text>
<text x=".5" y="110.7">B</text>
<text x="203.9" y="110.7">B</text>
<text x=".5" y="153.8">A</text>
<text x="203.9" y="153.8">A</text>
<text x="22.1" y="175.5">5</text>
<text x="62.3" y="175.5">4</text>
<text x="102.6" y="175.5">3</text>
<text x="142.9" y="175.5">2</text>
<text x="183.2" y="175.5">1</text>
</g>
</svg>
